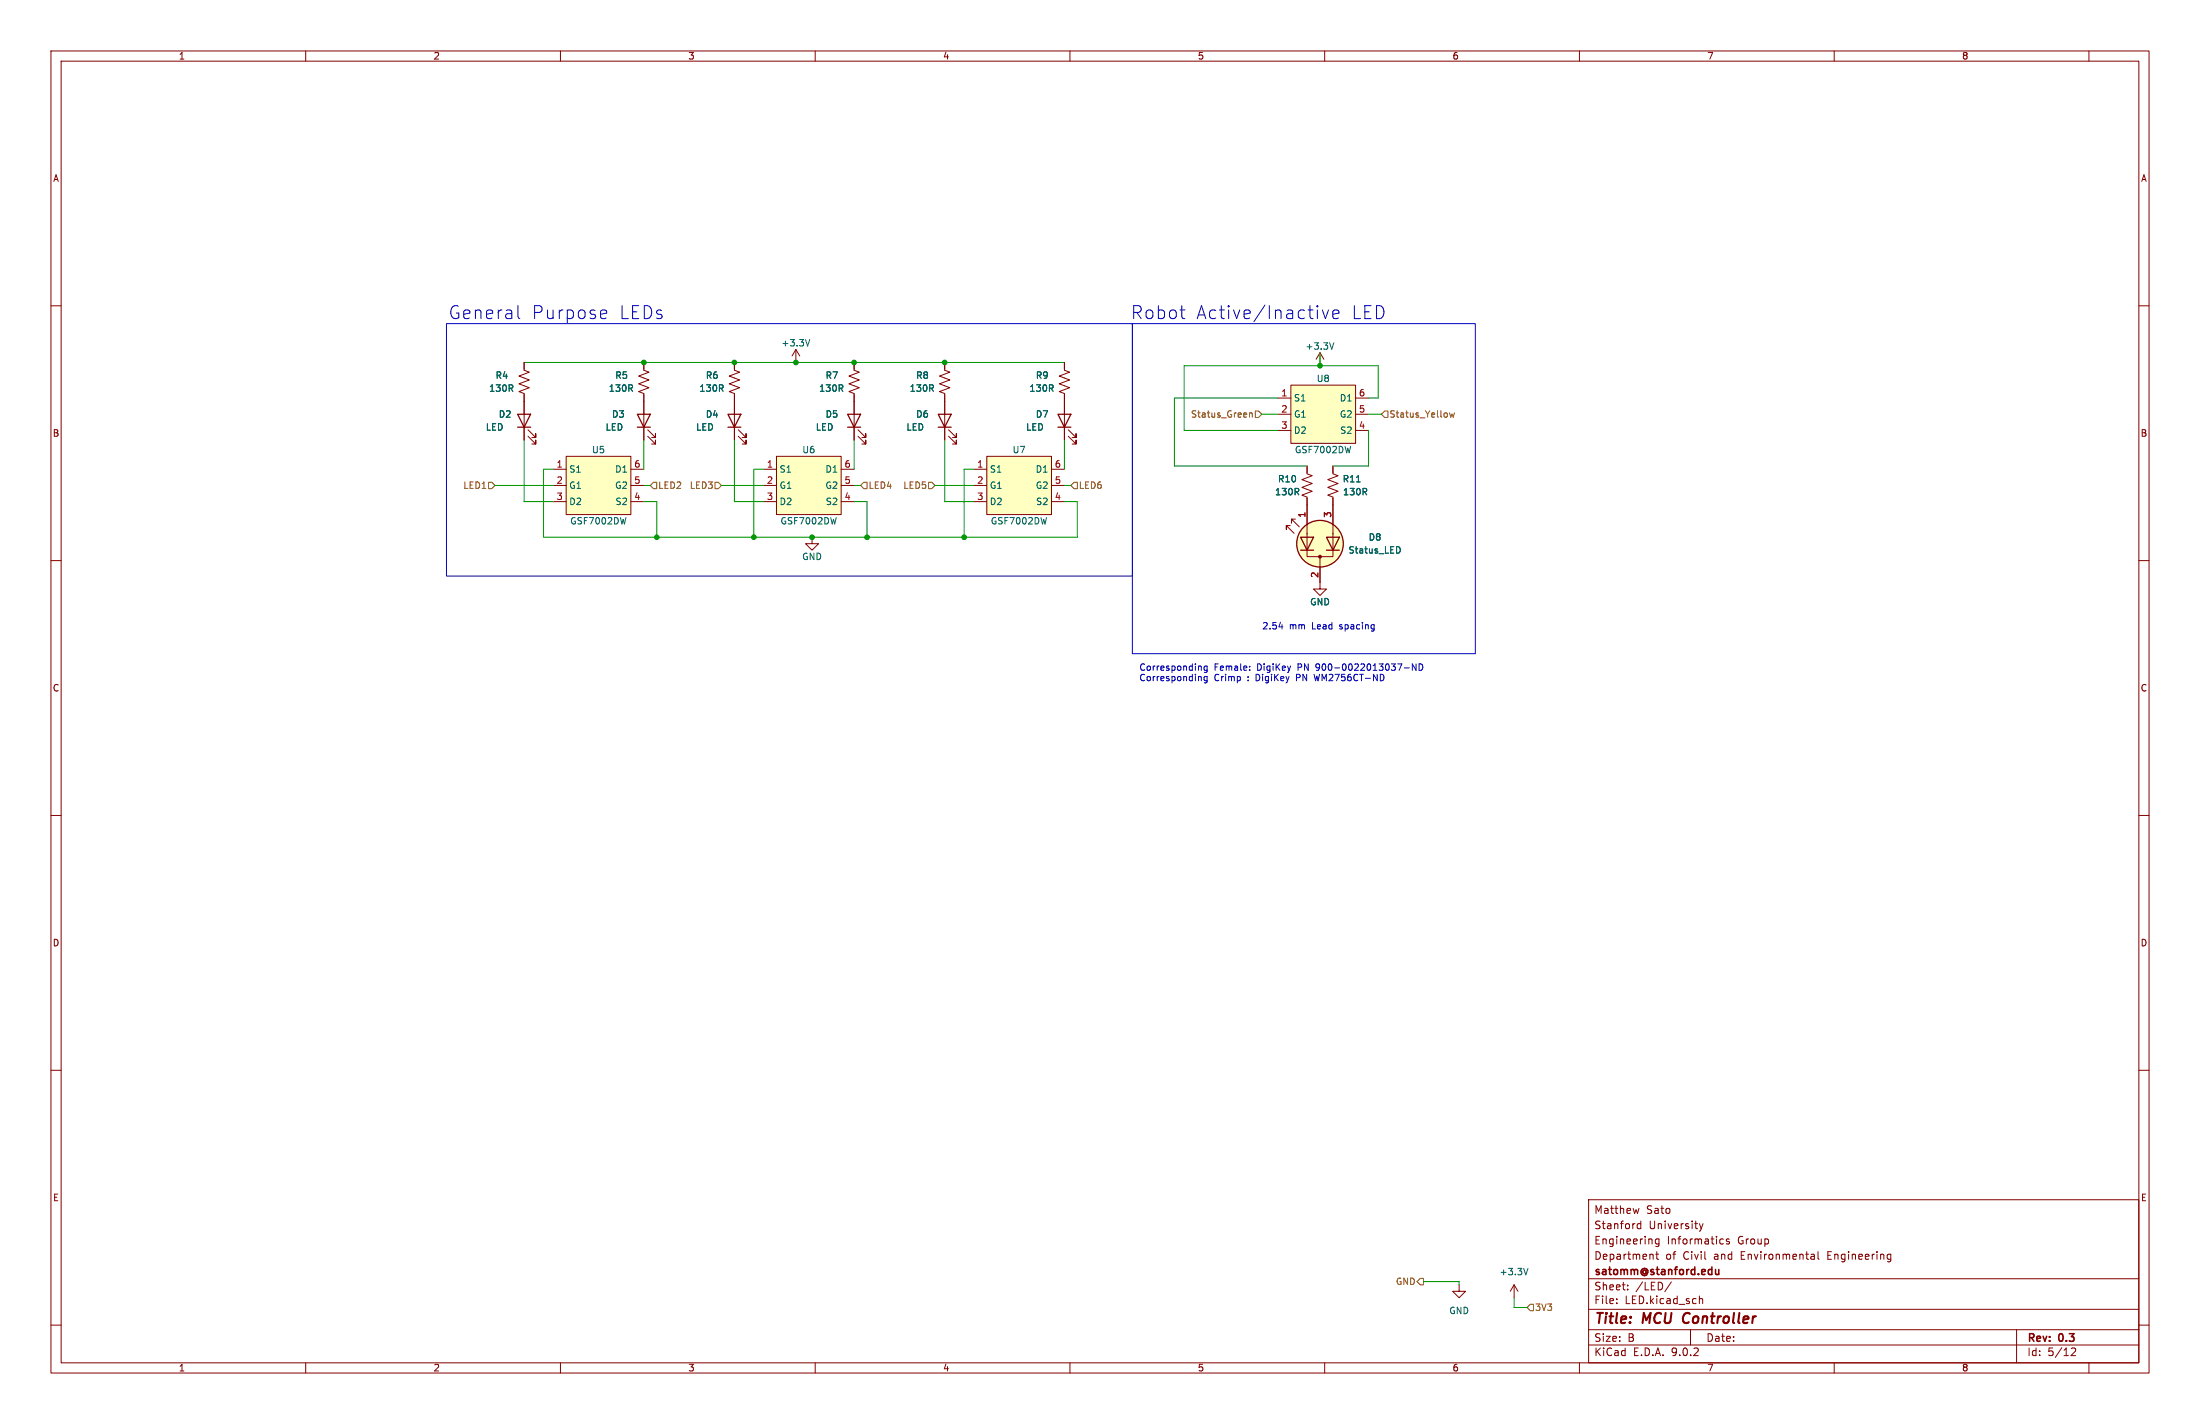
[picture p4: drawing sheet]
<svg xmlns="http://www.w3.org/2000/svg" width="432mm" height="279mm" viewBox="0 0 432 279" stroke-linecap="round" stroke-linejoin="round" font-family="sans-serif">
<g fill="none" stroke="#840000" stroke-width=".2">
<path d="M10 10h411.8v259.4h-411.8zM12 12h407.8v255.4h-407.8zM60 10v2M110 10v2M160 10v2M210 10v2M260 10v2M310 10v2M360 10v2M410 10v2M10 60h2M102.9 78.7v7.7"/>
<path d="M167.6 78.7v7.7M185.4 78.7v7.7M419.8 60h2M103.6 85.6l1.6 1.5v-.7v.7h-.8M103.6 84.3l1.6 1.6v-.8v.8h-.8M168.4 85.6l1.5 1.5v-.7v.7h-.7M168.4 84.3l1.5 1.6v-.8v.8h-.7M186.2 85.6l1.5 1.5v-.7v.7h-.8M186.2 84.3l1.5 1.6v-.8v.8h-.8M10 110h2M419.8 110h2M10 160h2"/>
<path d="M419.8 160h2M10 210h2M419.8 210h2M311.8 235.4h108v32h-108zM321.7 237.1l-.3 1-.3-.7M322 239.6v1.5M10 260h2M286.4 252.1v1.3h1.3l-1.3 1.2-1.3-1.2h1.3M311.8 256.9h108M311.8 250.9h108M317.3 255.6v.2M317.3 254.9v.1"/>
<path d="M319.5 252.9v.2M319.5 252.2v.1M322 240.2l-.4-.1-.3 .3 .2 .6h.5M324.4 246.2l.1 .9M325 246.1h.5M325.2 245.6v1.3l.3 .2M325.6 243.1v1.2l-.3 .3-.3-.1M325.6 243.2l-.4-.1-.3 .3 .1 .6h.6M328 251.5l-1.2 1.9M333.5 240.1l.4 1M333.5 254.3v1.5M333.5 254.9l.3-.1 .3 .1 .1 .9"/>
<path d="M333.9 241.1l-.4 .5M334.3 240.1l-.4 1M337.8 243.1l.5 .1M338.3 244l-.5 .1M339.4 243.2l-.4-.1-.2 .2 .1 .2 .5 .2v.3h-.6M355.6 246.1h.3l.2 .2v.8M356.1 247l-.5 .1M356.1 246.4l-.5 .1M356.8 245.6v1.3l.2 .2M370.7 246.1l.4 .1M371.1 247l-.4 .1M371.1 246.1v1.2l-.3 .3"/>
<path d="M419.8 260h2M60 267.4v2M110 267.4v2M160 267.4v2M210 267.4v2M260 267.4v2M310 267.4v2M311.8 263.9h108M311.8 260.9h108M331.8 260.9v3M360 267.4v2M395.8 260.9v6.5"/>
<path d="M406.5 264.6l.6-.1 .2 .1 .1 .3-.9 1.1h.9M410 267.4v2"/>
</g>
<path d="M330.6 257.9l-.1 .2a1.23 1.23 0 0 0 .1 1.4" fill="none" stroke="#840000" stroke-width=".4"/>
<path d="M336.7 249.1l.1 .9 .3 .1 .3-.2M337.4 249.1v1" fill="none" stroke="#840000" stroke-width=".3"/>
<path d="M101.6 81.3h2.5l-1.2 2.5zM101.6 83.8h2.5M166.4 81.3h2.5l-1.3 2.5zM166.4 83.8h2.5M184.1 81.3h2.6l-1.3 2.5zM184.1 83.8h2.6" fill="none" stroke="#840000" stroke-width=".25"/>
<path d="M152.4 89.5h12.7v11.5h-12.7z" fill="#ffffc2"/>
<g fill="none" stroke="#840000" stroke-width=".2">
<path d="M126.4 71.1v1.5l1 .4-2.1 .8 2.1 .7-2.1 .8 2.1 .8-2.1 .7 1.1 .4v1.5M144.1 71.1v1.5l1.1 .4-2.1 .8 2.1 .7-2.1 .8 2.1 .8-2.1 .7 1 .4v9.2M208.9 78.7v7.7M144.9 85.6l1.5 1.5v-.7v.7h-.7M144.9 84.3l1.5 1.6v-.8v.8h-.7M149.9 92.1h2.5M149.9 95.3h2.5M149.9 98.4h2.5M152.4 89.5h12.7v11.5h-12.7zM165.1 92.1h2.5M165.1 95.3h2.5M165.1 98.4h2.5"/>
<path d="M209.7 85.6l1.5 1.5v-.7v.7h-.8M209.7 84.3l1.5 1.6v-.8v.8h-.8M256.5 91.4v1.6l1.1 .3-2.1 .8 2.1 .8-2.1 .7 2.1 .8-2.1 .8 1 .3v1.6M159.4 105.4v1.3h1.3l-1.3 1.3-1.3-1.3h1.3"/>
</g>
<path d="M142.9 81.3h2.5l-1.3 2.5zM142.9 83.8h2.5M207.6 81.3h2.6l-1.3 2.5zM207.6 83.8h2.6" fill="none" stroke="#840000" stroke-width=".25"/>
<path d="M193.7 89.5h12.7v11.5h-12.7z" fill="#ffffc2"/>
<path d="M208.9 71.1v1.5l1 .4-2 .8 2 .7-2 .8 2 .8-2 .7 1 .4v1.5M191.1 92.1h2.6M191.1 95.3h2.6M191.1 98.4h2.6M193.7 89.5h12.7v11.5h-12.7zM206.4 92.1h2.5M206.4 95.3h2.5M206.4 98.4h2.5M297.2 252.1l-.8 1.3M297.2 252.1l.7 1.3M297.2 252.1v2.5" fill="none" stroke="#840000" stroke-width=".2"/>
<path d="M299.9 248.9l-.4 1.2" fill="none" stroke="#006464" stroke-width=".2"/>
<path d="M111.1 89.5h12.7v11.5h-12.7z" fill="#ffffc2"/>
<g fill="none" stroke="#840000" stroke-width=".2">
<path d="M156.2 68.6l-.8 1.3M156.2 68.6l.8 1.3M156.2 68.6v2.5M167.6 71.1v1.5l1.1 .4-2.1 .8 2.1 .7-2.1 .8 2.1 .8-2.1 .7 1 .4v1.5M185.4 71.1v1.5l1 .4-2 .8 2 .7-2 .8 2 .8-2 .7 1 .4v1.5M108.6 92.1h2.5M108.6 95.3h2.5M108.6 98.4h2.5M111.1 89.5h12.7v11.5h-12.7zM123.8 92.1h2.6M123.8 95.3h2.6M123.8 98.4h2.6"/>
<path d="M256.5 99.1v5.7M261.6 91.4v1.6l1 .3-2 .8 2 .8-2 .7 2 .8-2 .8 1 .3v7.3M253.2 103.1h-.7v.8v-.8l1.5 1.5M254.3 101.9h-.8v.7v-.7l1.5 1.5M256.5 104.6v4.6h5.1v-4.6M259.1 109.2v6.4h1.2l-1.2 1.2-1.3-1.2h1.3"/>
</g>
<path d="M158.9 66.6l-.4 1.3M266.3 94.6h.7M274.4 107.3a.68 .68 0 0 1 .4 .6 .68 .68 0 0 1-.4 .6" fill="none" stroke="#006464" stroke-width=".2"/>
<circle cx="259.1" cy="106.7" r="4.6" fill="#ffffc2" stroke="#ffffc2" stroke-width=".2"/>
<circle cx="259.1" cy="109.2" r=".28" fill="#840000" stroke="#840000" stroke-width=".2"/>
<g fill="none" stroke="#840000" stroke-width=".25">
<path d="M255.3 105.4h2.5l-1.3 2.6zM255.3 108h2.5M260.3 105.4h2.6l-1.3 2.6zM260.3 108h2.6"/>
<circle cx="259.1" cy="106.7" r="4.6"/>
</g>
<path d="M253.4 75.6h12.7v11.4h-12.7z" fill="#ffffc2"/>
<g fill="none" stroke="#840000" stroke-width=".2">
<path d="M102.9 71.1v1.5l1 .4-2 .8 2 .7-2 .8 2 .8-2 .7 1 .4v4.1M126.4 71.1v1.3M126.4 77.5v8.9M144.1 71.1v1.3M144.1 77.5v3.8M167.6 71.1v1.3M167.6 77.5v3.8M185.4 71.1v1.3M185.4 77.5v3.8M208.9 71.1v1.3M208.9 77.5v3.8M250.8 78.1h2.6"/>
<path d="M253.4 75.6h12.7v11.4h-12.7zM259.1 69.2l-.8 1.3M259.1 69.2l.7 1.3M259.1 69.2v2.6M266.1 78.1h2.5M102.9 83.8v2.6M127.1 85.6l1.6 1.5v-.7v.7h-.8M127.1 84.3l1.6 1.6v-.8v.8h-.8M144.1 83.8v2.6M167.6 83.8v2.6M185.4 83.8v2.6M208.9 83.8v2.6"/>
<path d="M250.8 81.3h2.6M250.8 84.5h2.6M256.5 91.4v1.3M256.5 97.8v5.1M261.6 91.4v1.3M261.6 97.8v5.1M266.1 81.3h2.5M266.1 84.5h2.5M259.1 111.3v3"/>
</g>
<path d="M261.8 67.3l-.4 1.2M266.3 94.6h.7M274.4 107.3a.68 .68 0 0 1 .4 .6 .68 .68 0 0 1-.4 .6" fill="none" stroke="#006464" stroke-width=".2"/>
<path d="M125.1 81.3h2.5l-1.2 2.5zM125.1 83.8h2.5" fill="none" stroke="#840000" stroke-width=".25"/>
<g fill="none" stroke="#725600" stroke-width=".2">
<path d="M95.9 94.6h.6l.7 .7-.7 .6h-.6zM128.3 94.6h.6v1.3h-.6l-.7-.6zM140.3 94.6h.7l.6 .7-.6 .6h-.7zM169.5 94.6h.7v1.3h-.7l-.6-.6zM182.2 94.6h.7l.6 .7-.6 .6h-.7zM210.8 94.6h.7v1.3h-.7l-.6-.6zM245.2 81v.9M245.2 81.1h.5l.1 .8M246.4 80.6h.6l.6 .7-.6 .6h-.6zM271.8 80.6h.6v1.3h-.6l-.7-.6zM284.5 81l.2 .9 .3-.6 .2 .6 .3-.9M278.8 250.8h.6v1.3h-.6l-.7-.6z"/>
<path d="M300.4 255.9h.6v1.3h-.6l-.7-.7z"/>
</g>
<g fill="none" stroke="#009600" stroke-width=".2">
<path d="M102.9 71.1h106M250.8 78.1h-20.3v13.3h26M259.1 69.2v2.6M268.6 78.1h1.9v-6.3h-38.1v12.7h18.4M97.2 95.3h11.4M102.9 86.4v12h5.7M108.6 92.1h-1.9v13.3h104.8v-7h-2.6M126.4 95.3h1.2M126.4 98.4h2.5v7M126.4 86.4v5.7M141.6 95.3h8.3M144.1 86.4v12h5.8"/>
<path d="M149.9 92.1h-1.9v13.3M167.6 95.3h1.3M167.6 98.4h2.6v7M167.6 86.4v5.7M183.5 95.3h7.6M185.4 86.4v12h5.7M191.1 92.1h-1.9v13.3M208.9 95.3h1.3M208.9 86.4v5.7M247.6 81.3h3.2M268.6 84.5v6.9h-7M268.6 81.3h2.5"/>
<path d="M279.4 251.5h7v.6M297.2 254.6v1.9h2.5"/>
</g>
<g fill="none" stroke="#0000c2" stroke-width=".2">
<path d="M101.7 60v2.1l.3 .4M258.6 60l.1 .1-.1 .1M87.6 63.5h134.6v49.5h-134.6zM118.2 60.8l.8 .1 .1 .5-1.2 .3M119 62.4l-.8 .1M222.2 63.5h67.4v64.8h-67.4zM231.6 60.8h1M232.3 62.5h.3M259.5 60.8l.6 1.7 .6-1.7M261.6 61.7l1.2-.3-.1-.5-.7-.1-.4 .4 .1 1.2 .3 .1 .7-.1M235.6 130.7l.2 .2v.6M235.6 132.7l.2 .2v.7"/>
<path d="M236.9 130.7v1l-.2 .3-.3-.1M236.9 132.7v1.1l-.2 .2-.3-.1M236.9 130.7h-.3l-.3 .2 .1 .6h.5M236.9 132.8l-.3-.1-.3 .3 .1 .5h.5M245.3 131.4v.1M245.3 130.7v.2M251 123h.8M257.9 132.3l.3 1.3M275.6 131h1M277.9 130.3v1.2l-.7-1.2v1.2M278.5 130.3a.64 .64 0 0 1 .8 .6 .64 .64 0 0 1-.8 .6z"/>
</g>
<g fill="#009600" stroke="#009600" stroke-width=".2">
<circle cx="126.4" cy="71.1" r=".46"/>
<circle cx="148" cy="105.4" r=".46"/>
<circle cx="144.1" cy="71.1" r=".46"/>
<circle cx="128.9" cy="105.4" r=".46"/>
<circle cx="259.1" cy="71.8" r=".46"/>
<circle cx="170.2" cy="105.4" r=".46"/>
<circle cx="189.2" cy="105.4" r=".46"/>
<circle cx="159.4" cy="105.4" r=".46"/>
<circle cx="156.2" cy="71.1" r=".46"/>
<circle cx="185.4" cy="71.1" r=".46"/>
<circle cx="167.6" cy="71.1" r=".46"/>
</g>
<g font-size="3.5" fill="#0000c2">
<text x="88" y="62.8">General</text>
<text x="104.3" y="62.8">Purpose</text>
<text x="121.4" y="62.8">LEDs</text>
<text x="221.9" y="62.8">Robot</text>
<text x="234.7" y="62.8">Active/Inactive</text>
<text x="265.1" y="62.8">LED</text>
</g>
<g font-size="2.8" fill="#840000">
<text x="312.8" y="260.3">Title:</text>
<text x="322.5" y="260.3">MCU</text>
<text x="331.2" y="260.3">Controller</text>
</g>
<g font-size="2.1" fill="#840000">
<text x="312.8" y="238.4">Matthew</text>
<text x="323.1" y="238.4">Sato</text>
<text x="312.8" y="244.4">Engineering</text>
<text x="312.8" y="241.4">Stanford</text>
<text x="323.6" y="241.4">University</text>
<text x="327.2" y="244.4">Informatics</text>
<text x="341.1" y="244.4">Group</text>
<text x="312.8" y="250.6">satomm@stanford.edu</text>
<text x="312.8" y="247.4">Department</text>
<text x="326.9" y="247.4">of</text>
<text x="330.4" y="247.4">Civil</text>
<text x="336.6" y="247.4">and</text>
<text x="341.9" y="247.4">Environmental</text>
<text x="359.1" y="247.4">Engineering</text>
<text x="312.8" y="256.1">File:</text>
<text x="312.8" y="253.4">Sheet:</text>
<text x="318.9" y="256.1">LED.kicad_sch</text>
<text x="321" y="253.4">/LED/</text>
<text x="312.8" y="263.5">Size:</text>
<text x="319.5" y="263.5">B</text>
<text x="334.8" y="263.5">Date:</text>
<text x="397.8" y="263.7">Rev:</text>
<text x="404.2" y="263.7">0.3</text>
<text x="312.8" y="266.3">KiCad</text>
<text x="320.5" y="266.3">E.D.A.</text>
<text x="328.1" y="266.3">9.0.2</text>
<text x="397.8" y="266.3">Id:</text>
<text x="401.9" y="266.3">5/12</text>
</g>
<g font-size="1.8" fill="#840000">
<text x="35" y="11.9">1</text>
<text x="85" y="11.9">2</text>
<text x="135" y="11.9">3</text>
<text x="185" y="11.9">4</text>
<text x="235" y="11.9">5</text>
<text x="285" y="11.9">6</text>
<text x="335" y="11.9">7</text>
<text x="385" y="11.9">8</text>
<text x="10.3" y="35.9">A</text>
<text x="420.1" y="35.9">A</text>
<text x="10.3" y="85.9">B</text>
<text x="420.1" y="85.9">B</text>
<text x="10.3" y="135.9">C</text>
<text x="420.1" y="135.9">C</text>
<text x="10.3" y="185.9">D</text>
<text x="420.1" y="185.9">D</text>
<text x="10.3" y="235.9">E</text>
<text x="420.1" y="235.9">E</text>
<text x="35" y="269.3">1</text>
<text x="85" y="269.3">2</text>
<text x="135" y="269.3">3</text>
<text x="185" y="269.3">4</text>
<text x="235" y="269.3">5</text>
<text x="285" y="269.3">6</text>
<text x="335" y="269.3">7</text>
<text x="385" y="269.3">8</text>
</g>
<g font-size="1.8" fill="#006464">
<text x="153.3" y="68.2">+3.3V</text>
<text x="256.1" y="68.8">+3.3V</text>
<text x="95.9" y="77.1">130R</text>
<text x="97.2" y="74.5">R4</text>
<text x="119.4" y="77.1">130R</text>
<text x="120.7" y="74.5">R5</text>
<text x="137.2" y="77.1">130R</text>
<text x="138.4" y="74.5">R6</text>
<text x="160.7" y="77.1">130R</text>
<text x="161.9" y="74.5">R7</text>
<text x="178.4" y="77.1">130R</text>
<text x="179.7" y="74.5">R8</text>
<text x="201.9" y="77.1">130R</text>
<text x="203.2" y="74.5">R9</text>
<text x="258.3" y="75.2">U8</text>
<text x="97.8" y="82.1">D2</text>
<text x="120" y="82.1">D3</text>
<text x="138.4" y="82.1">D4</text>
<text x="161.9" y="82.1">D5</text>
<text x="179.7" y="82.1">D6</text>
<text x="203.2" y="82.1">D7</text>
<text x="253.9" y="79">S1</text>
<text x="253.9" y="82.1">G1</text>
<text x="262.9" y="79">D1</text>
<text x="262.9" y="82.1">G2</text>
<text x="95.3" y="84.7">LED</text>
<text x="116.1" y="89.1">U5</text>
<text x="118.8" y="84.7">LED</text>
<text x="136.5" y="84.7">LED</text>
<text x="157.4" y="89.1">U6</text>
<text x="160" y="84.7">LED</text>
<text x="177.8" y="84.7">LED</text>
<text x="198.7" y="89.1">U7</text>
<text x="201.3" y="84.7">LED</text>
<text x="253.9" y="85.3">D2</text>
<text x="254" y="89.1">GSF7002DW</text>
<text x="262.9" y="85.3">S2</text>
<text x="111.6" y="92.9">S1</text>
<text x="120.6" y="92.9">D1</text>
<text x="152.9" y="92.9">S1</text>
<text x="161.9" y="92.9">D1</text>
<text x="194.2" y="92.9">S1</text>
<text x="203.2" y="92.9">D1</text>
<text x="250.7" y="94.8">R10</text>
<text x="263.4" y="94.8">R11</text>
<text x="111.6" y="96.1">G1</text>
<text x="111.6" y="99.3">D2</text>
<text x="120.6" y="96.1">G2</text>
<text x="120.7" y="99.3">S2</text>
<text x="152.9" y="96.1">G1</text>
<text x="152.9" y="99.3">D2</text>
<text x="161.9" y="96.1">G2</text>
<text x="162" y="99.3">S2</text>
<text x="194.2" y="96.1">G1</text>
<text x="194.2" y="99.3">D2</text>
<text x="203.2" y="96.1">G2</text>
<text x="203.2" y="99.3">S2</text>
<text x="250.2" y="97.4">130R</text>
<text x="263.5" y="97.4">130R</text>
<text x="111.8" y="103.1">GSF7002DW</text>
<text x="153.1" y="103.1">GSF7002DW</text>
<text x="194.4" y="103.1">GSF7002DW</text>
<text x="268.5" y="106.3">D8</text>
<text x="157.3" y="110.1">GND</text>
<text x="264.6" y="108.8">Status_LED</text>
<text x="257" y="119">GND</text>
<text x="294.2" y="250.4">+3.3V</text>
<text x="284.3" y="258">GND</text>
</g>
<g font-size="1.8" fill="#a90000">
<text x="251.4" y="77.9">1</text>
<text x="266.6" y="77.9">6</text>
<text x="251.4" y="81">2</text>
<text x="266.6" y="81">5</text>
<text x="251.4" y="84.2">3</text>
<text x="266.6" y="84.2">4</text>
<text x="109.1" y="91.8">1</text>
<text x="109.1" y="95">2</text>
<text x="124.4" y="91.8">6</text>
<text x="124.4" y="95">5</text>
<text x="150.4" y="91.8">1</text>
<text x="150.4" y="95">2</text>
<text x="165.7" y="91.8">6</text>
<text x="165.7" y="95">5</text>
<text x="191.7" y="91.8">1</text>
<text x="191.7" y="95">2</text>
<text x="206.9" y="91.8">6</text>
<text x="206.9" y="95">5</text>
<text x="109.1" y="98.2">3</text>
<text x="124.4" y="98.2">4</text>
<text x="150.4" y="98.2">3</text>
<text x="165.7" y="98.2">4</text>
<text x="191.7" y="98.2">3</text>
<text x="206.9" y="98.2">4</text>
<text x="256.3" y="101.7" transform="rotate(-90 256.3 101.7)">1</text>
<text x="261.4" y="101.7" transform="rotate(-90 261.4 101.7)">3</text>
<text x="258.8" y="113.5" transform="rotate(-90 258.8 113.5)">2</text>
</g>
<g font-size="1.8" fill="#725600">
<text x="233.6" y="82.1">Status_Green</text>
<text x="272.6" y="82.1">Status_Yellow</text>
<text x="90.8" y="96.1">LED1</text>
<text x="129.1" y="96.1">LED2</text>
<text x="135.3" y="96.1">LED3</text>
<text x="170.4" y="96.1">LED4</text>
<text x="177.2" y="96.1">LED5</text>
<text x="211.6" y="96.1">LED6</text>
<text x="273.9" y="252.3">GND</text>
<text x="301.2" y="257.4">3V3</text>
</g>
<g font-size="1.8" fill="#0000c2">
<text x="247.6" y="123.6">2.54</text>
<text x="253.1" y="123.6">mm</text>
<text x="257.6" y="123.6">Lead</text>
<text x="263.2" y="123.6">spacing</text>
<text x="223.5" y="131.7">Corresponding</text>
<text x="238.3" y="131.7">Female:</text>
<text x="246.8" y="131.7">DigiKey</text>
<text x="255" y="131.7">PN</text>
<text x="258.7" y="131.7">900-0022013037-ND</text>
<text x="223.5" y="133.7">Corresponding</text>
<text x="238.3" y="133.7">Crimp</text>
<text x="245" y="133.7">:</text>
<text x="246.7" y="133.7">DigiKey</text>
<text x="254.9" y="133.7">PN</text>
<text x="258.6" y="133.7">WM2756CT-ND</text>
</g>
</svg>
